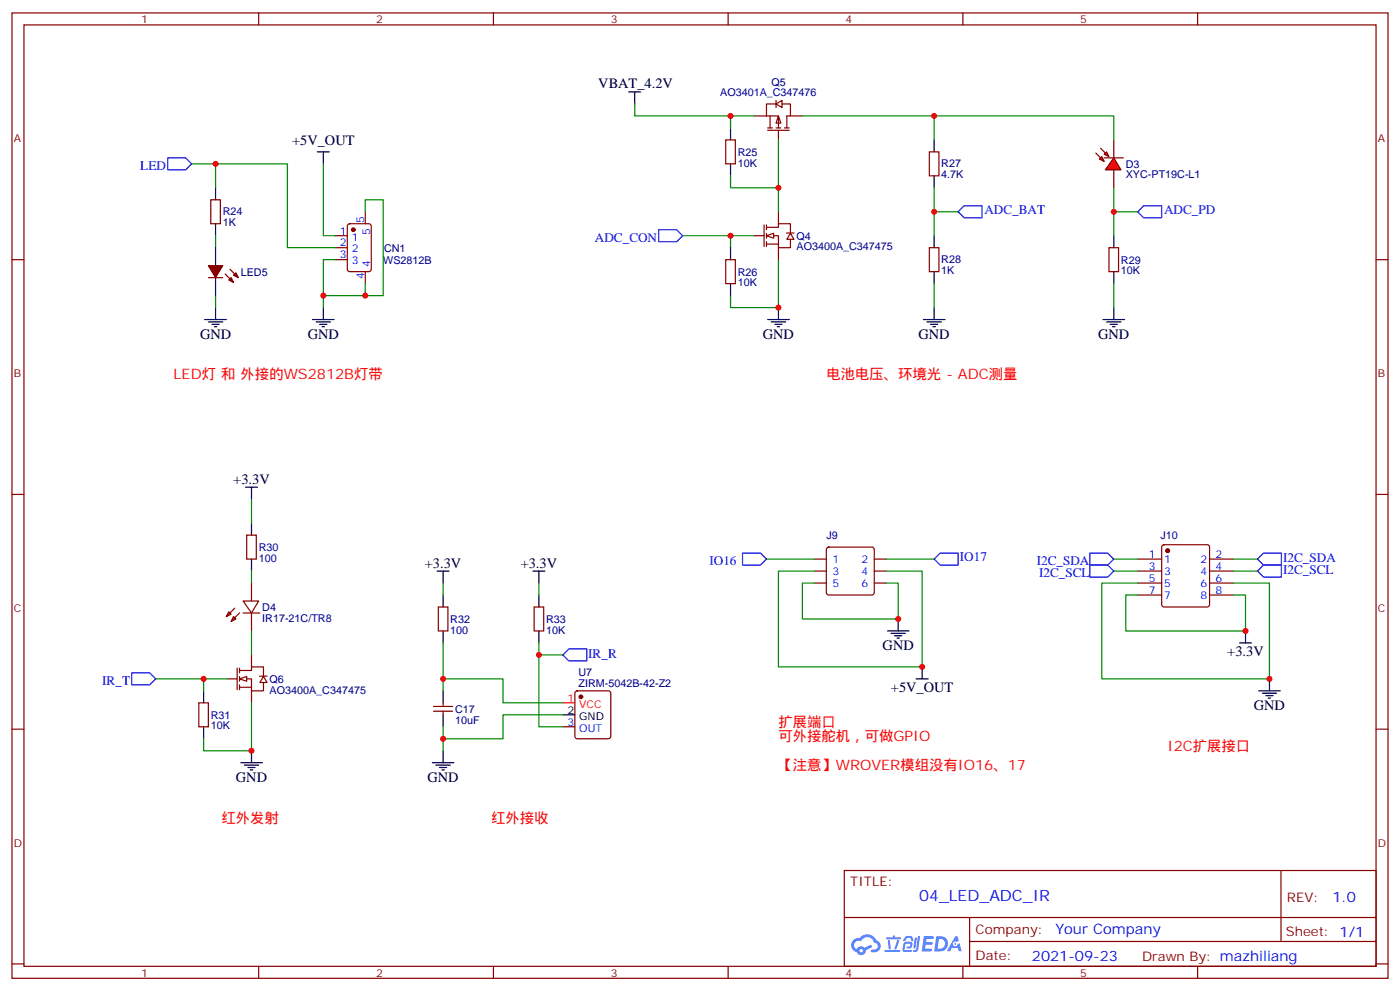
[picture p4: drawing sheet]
<svg xmlns="http://www.w3.org/2000/svg" width="412mm" height="292mm" viewBox="0 0 412 292" stroke-linecap="round" stroke-linejoin="round" font-family="sans-serif">
<g fill="none" stroke="#870000" stroke-width=".35">
<path d="M3.5 3.8h405.4v284.3h-405.4zM7.1 7.3h398.2v277.3h-398.2zM76.2 3.8v3.5M145.3 3.8v3.5M214.5 3.8v3.5M283.6 3.8v3.5M352.8 3.8v3.5M3.5 76.5h3.6M405.3 76.5h3.6M3.5 145.6h3.6M405.3 145.6h3.6M3.5 214.8h3.6"/>
<path d="M405.3 214.8h3.6M248.7 256.4h156.6v28.2h-156.6zM377.3 256.4v20.9M248.7 270.2h156.5M285.6 277.3h119.6M285.6 270.2v14.2M3.5 283.9h3.6M76.2 284.6v3.5M145.3 284.6v3.5M214.5 284.6v3.5M283.6 284.6v3.5M352.8 284.6v3.5"/>
<path d="M405.3 283.9h3.6"/>
</g>
<g fill="#5487ff">
<path d="M272.1 275.7h2.6l.3 .2-.1 .6h-2l-.1 1h1.6l.4 .4-.4 .4h-1.7l-.2 1.1 1.8 .1 .3 .3-.2 .4h-2.9z"/>
<path d="M281.4 275.8h.7l.4 1.3-.7 .3a.74 .74 0 0 0-1.1 .3 .74 .74 0 0 0 .5 1.1 .74 .74 0 0 0 .9-.7l.5-.3 .7 2.4h-.9l-.2-1h-1.9l-.5 1h-.9z"/>
<path d="M269.5 276.2h.6l-.4 2.9a.31 .31 0 0 1-.3 .3 .31 .31 0 0 1-.3-.3z"/>
<path d="M270.4 275.7h.6l-.5 4a.89 .89 0 0 1-.7 .7 .89 .89 0 0 1-.9-.3l1-.5z"/>
<path d="M266.8 275.9l.6-.2 1.2 .1 .5 1.3-.6 .1-.4-.9-1 .1a.95 .95 0 0 1-1 .8l-.1-.2z"/>
<path d="M266.4 277.6l1.8-.2a1.04 1.04 0 0 1 .6 1.1 1.04 1.04 0 0 1-.8 .9h-.7a.29 .29 0 0 1-.3-.4 .29 .29 0 0 1 .3-.2h.7l.2-.8h-1.4l-.4 1.8h1.9a.29 .29 0 0 1 .3 .3 .29 .29 0 0 1-.3 .3h-2l-.4-.3 .2-2.1z"/>
<path d="M260.5 279.8h4.4a.3 .3 0 0 1 .3 .3 .3 .3 0 0 1-.3 .3h-4.3z"/>
<path d="M264.3 276.9h.6l-.5 1.6a1.02 1.02 0 0 1-.7 1.2l-.2-.3z"/>
<path d="M261.5 276.9h.6l.3 2.4-.3 .3-.3-.2z"/>
<path d="M261.1 276.1h1.9l.2-.5h.5l-.1 .5h1.5a.29 .29 0 0 1 .3 .3 .29 .29 0 0 1-.3 .3h-3.9z"/>
<path d="M275.8 275.7l-.6 4.5h1.4a2.27 2.27 0 0 0 2.7-2.3 2.27 2.27 0 0 0-2.7-2.2zM276.6 276.5a1.5 1.5 0 0 1 1.8 1.6 1.5 1.5 0 0 1-1.9 1.3h-.3z"/>
<path d="M251.4 276.9a2.09 2.09 0 0 0 1 3.5 1.37 1.37 0 0 0 1.5 .9 1.37 1.37 0 0 0 1.1-1.4l2-1-.5-.7-1.8 1a1.4 1.4 0 0 0-2.3 .4 1.32 1.32 0 0 1-.6-1.9 1.32 1.32 0 0 1 1.9-.4 2.02 2.02 0 0 1 2-1.3 2.02 2.02 0 0 1 1.8 1.6 1.09 1.09 0 0 1 1.1 1.4 1.09 1.09 0 0 1-1.6 .7 .41 .41 0 0 0-.5 .3 .41 .41 0 0 0 .4 .5 1.89 1.89 0 0 0 2.4-1.2 1.89 1.89 0 0 0-1.2-2.4 2.98 2.98 0 0 0-5-.6l-1 .1zM253.2 280a.52 .52 0 0 1 1 0 .52 .52 0 0 1-1 0z"/>
<circle cx="281.4" cy="278" r=".28"/>
</g>
<g fill="none" stroke="#000" stroke-width=".35">
<path d="M63.5 55.3v3.5M93.5 44.7h3.5M95.2 44.7v3.6M63.5 65.9v3.5M215.2 73v3.5M60.3 94.1h6.4M61.4 94.8h4.2M62.4 95.5h2.2M63.1 96.2h.8M63.5 90.6v3.5M92.1 94.1h6.3M93.1 94.8h4.3"/>
<path d="M94.2 95.5h2.1M94.9 96.2h.7M95.2 90.6v3.5M215.2 83.5v3.6M226.1 94.1h6.4M227.2 94.8h4.2M228.2 95.5h2.2M229 96.2h.7M229.3 90.6v3.5"/>
</g>
<g fill="none" stroke="#870000" stroke-width=".35">
<path d="M62.1 58.8h2.8v7.1h-2.8zM98.8 69.4h3.5M98.8 73h3.5M98.8 76.5h3.5M102.5 66.1l.5-.2h5.7l.6 .4 .1 13-.5 .7h-5.9l-.6-.5-.1-12.9zM107.6 62.4v3.5M213.8 76.5h2.8v7h-2.8zM222.2 69.4h2.9M225.1 66.3v6.3M225.8 69.4h3.5v3.6h3.5v-2.5M225.8 67h3.5v-1.1h3.5v2.8M225.8 66.3v1.4"/>
<path d="M225.8 68.7v1.4M225.8 71.2v1.4M225.8 71.9h3.5M229.3 62.4v3.5M229.3 73v3.5M231.7 68.6h2.2M232.8 68.7l1.1 1.8h-2.1zM107.6 80v3.5"/>
</g>
<path d="M49.4 46.5h5.3l1.7 1.8-1.7 1.7h-5.3z" fill="none" stroke="#00f" stroke-width=".35"/>
<circle cx="104.1" cy="67.7" r=".53" fill="#870000" stroke="#870000" stroke-width=".35"/>
<path d="M56.4 48.3h28.3v24.7h14.1M63.5 48.3v7M95.2 48.3v21.1h3.6M63.5 69.4v3.6M98.8 76.5h-3.6v14.1M107.6 62.4v-3.6h5.3v28.3h-5.3v-3.6M201.1 69.4h21.1M215.2 69.4v3.6M229.3 76.5v14.1h-14.1v-3.5M63.5 87.1v3.5M95.2 87.1h12.4" fill="none" stroke="#008700" stroke-width=".35"/>
<path d="M225.8 69.4l2.1-.7v1.4z" fill="#fff" stroke="#870000" stroke-width=".35"/>
<path d="M194 67.7h5.3l1.8 1.7-1.8 1.8h-5.3zM282.2 62.4l1.8-1.8h5.3v3.5h-5.3zM335.1 62.4l1.8-1.8h5.3v3.5h-5.3zM38.8 198.2h5.3l1.8 1.8-1.8 1.7h-5.3zM165.8 192.9l1.8-1.8h5.3v3.6h-5.3z" fill="none" stroke="#00f" stroke-width=".35"/>
<path d="M229.3 34.1l.7 2.2h-1.4z" fill="#fff" stroke="#870000" stroke-width=".35"/>
<g fill="none" stroke="#870000" stroke-width=".35">
<path d="M222.2 34.1h3.6M225.8 34.1h3.5v3.6M226.1 38.4h6.4M226.1 37.7h1.4M226.8 34.1v3.6M228.6 30.6l1.8-1v2.1zM228.6 30.6h-2.8v3.5M228.6 29.6v2.1M228.6 37.7h1.4M229.3 38.4v2.8M230.4 30.6h2.4v3.5h-1v3.6M231.1 37.7h1.4"/>
<path d="M232.8 34.1h3.6M213.8 41.2h2.8v7.1h-2.8zM273.8 44.7h2.8v7.1h-2.8zM273.8 73h2.8v7h-2.8zM326.7 73h2.8v7h-2.8zM72.7 157.6h2.8v7.1h-2.8zM69.1 179.1l-2.4 2.5M71.6 177h4.6l-2.1 3.6zM74.1 171.7v5.3M67 200h2.8M67.4 180.2l.7 .7-1.4 .7zM68.8 181.6l.7 .7-1.4 .7z"/>
<path d="M69.8 196.8v6.3M70.6 200h3.5v3.5h3.5v-2.5M70.6 197.5h3.5v-1.1h3.5v2.8M70.6 180.6l-2.5 2.4M70.6 196.8v1.4M70.6 199.2v1.5M71.6 180.6h5M74.1 180.6v5.2M74.1 192.9v3.5M76.4 199.2h2.3M77.6 199.2l1.1 1.8h-2.1zM70.6 201.7v1.4"/>
<path d="M70.6 202.4h3.5M74.1 203.5v3.5M165.8 214.1h3.5M169.6 203.7l.4-.2h9.2l.5 .2 .2 .5v12.7l-.2 .5-.5 .2h-9.2l-.5-.2-.2-.5v-12.7z"/>
</g>
<g fill="none" stroke="#000" stroke-width=".35">
<path d="M185.2 27.1h3.5M187 27.1v3.5M215.2 37.7v3.5M215.2 48.3v3.5M275.2 41.2v3.5M275.2 51.8v3.5M275.2 69.4v3.6M328.1 69.4v3.6M272 94.1h6.3M273 94.8h4.3M274.1 95.5h2.1M274.8 96.2h.7"/>
<path d="M275.2 80v3.5M275.2 90.6v3.5M324.9 94.1h6.4M326 94.8h4.2M327 95.5h2.1M327.7 96.2h.7M328.1 80v3.5M328.1 90.6v3.5M74.1 154.1v3.5M74.1 164.7v3.5M165.8 210.5h3.5"/>
</g>
<path d="M187 30.6v3.5h28.2M222.2 34.1h-7v3.6M236.4 34.1h38.8v7.1M275.2 34.1h52.9v7.1M215.2 51.8v3.5h14.1M229.3 41.2v21.2M275.2 55.3v14.1M328.1 55.3v14.1M275.2 62.4h7M328.1 62.4h7M275.2 83.5v7.1M328.1 83.5v7.1" fill="none" stroke="#008700" stroke-width=".35"/>
<circle cx="171.1" cy="205.2" r=".53" fill="#870000" stroke="#870000" stroke-width=".35"/>
<path d="M165.8 207h3.5" fill="none" stroke="#f00" stroke-width=".35"/>
<path d="M70.6 200l2.1-.8v1.5z" fill="#fff" stroke="#870000" stroke-width=".35"/>
<g fill="none" stroke="#000" stroke-width=".35">
<path d="M72.3 143.5h3.5M74.1 143.5v3.5M128.8 168.2h3.5M130.5 168.2v3.5M130.5 175.3v3.5M157 168.2h3.5M158.7 168.2v3.5M158.7 175.3v3.5M130.5 185.8v3.6M158.7 185.8v3.6M261.4 185.8h6.4M262.5 186.5h4.2"/>
<path d="M263.5 187.3h2.1M264.2 188h.7M264.6 182.3v3.5M269.9 200h3.5M271.6 196.4v3.6M365.1 189.4h3.6M366.9 185.8v3.6M373.9 200v3.5M60 203.5v3.5M60 214.1v3.5M130.5 203.5v3.5M130.5 210.5v3.6"/>
<path d="M370.8 203.5h6.3M371.8 204.2h4.3M372.9 204.9h2.1M373.6 205.6h.7M70.9 224.6h6.4M72 225.4h4.2M73 226.1h2.1M73.7 226.8h.7M74.1 221.1v3.5M127.4 224.6h6.3M128.4 225.4h4.2M129.5 226.1h2.1"/>
<path d="M130.2 226.8h.7M130.5 221.1v3.5"/>
</g>
<g fill="none" stroke="#870000" stroke-width=".35">
<path d="M328.1 41.2v5.3M328.1 50v5.3M129.1 178.8h2.8v7h-2.8zM157.3 178.8h2.9v7h-2.9zM239.9 164.7h3.5M239.9 168.2h3.5M239.9 171.7h3.5M243.7 161.4l.4-.3h12.7l.5 .3 .2 .5v12.7l-.2 .5-.5 .2h-12.7l-.5-.3-.2-.4v-12.7zM257.5 164.7h3.6M257.5 168.2h3.6M257.5 171.7h3.6M335.1 164.7h7.1"/>
<path d="M335.1 168.2h7.1M335.1 171.7h7.1M335.1 175.3h7.1M342.4 160.6l.5-.2h12.7l.5 .2 .2 .5v17l-.2 .5-.5 .2h-12.7l-.5-.2-.2-.5v-17zM356.3 164.7h7.1M356.3 168.2h7.1M356.3 171.7h7.1M356.3 175.3h7.1M58.6 207h2.8v7.1h-2.8zM127.7 209.5h5.6M127.7 208.1h5.6M130.5 207v1.1"/>
<path d="M130.5 209.5v1"/>
</g>
<g fill="none" stroke="#008700" stroke-width=".35">
<path d="M74.1 147v7.1M74.1 168.2v3.5M130.5 171.7v3.6M158.7 171.7v3.6M225.8 164.7h14.1M239.9 171.7h-3.5v10.6h28.2v-10.6h-3.5M239.9 168.2h-10.6v28.2h42.3v-28.2h-10.5M261.1 164.7h14.1M328.1 164.7h7M328.1 168.2h7M335.1 175.3h-3.5v10.5h35.3v-10.5h-3.5M335.1 171.7h-10.5v28.3h49.3v-28.3h-10.5"/>
<path d="M363.4 164.7h7M363.4 168.2h7M45.9 200h21.1M60 200v3.5M74.1 185.8v7.1M130.5 200h17.7v7h17.6M130.5 189.4v14.1M158.7 189.4v24.7h7.1M158.7 192.9h7.1M74.1 207v14.1h-14.1v-3.5M130.5 214.1v7M165.8 210.5h-17.6v7.1h-17.7"/>
</g>
<path d="M218.7 162.9h5.3l1.8 1.8-1.8 1.7h-5.3zM275.2 164.7l1.7-1.8h5.3v3.5h-5.3zM321 162.9h5.3l1.8 1.8-1.8 1.7h-5.3zM321 166.4h5.3l1.8 1.8-1.8 1.8h-5.3zM370.4 164.7l1.8-1.8h5.3v3.5h-5.3zM370.4 168.2l1.8-1.8h5.3v3.6h-5.3z" fill="none" stroke="#00f" stroke-width=".35"/>
<circle cx="344" cy="162.2" r=".53" fill="#870000" stroke="#870000" stroke-width=".35"/>
<g fill="#f00" stroke="#870000" stroke-width=".35">
<path d="M323.8 46.8l.8-.7 .7 1.5z"/>
<path d="M325.3 45.4l.7-.7 .7 1.4z"/>
</g>
<g fill="#870000" stroke="#870000" stroke-width=".35">
<path d="M322.8 45.1l1.4 1.4z"/>
<path d="M324.2 43.7l1.4 1.4z"/>
</g>
<g fill="#f00" stroke="#870000" stroke-width=".35">
<path d="M325.3 46.5h5.6z"/>
<path d="M328.1 46.5l2.1 3.5h-4.6z"/>
</g>
<path d="M63.5 73v5.2M63.5 81.8v5.3" fill="none" stroke="#000" stroke-width=".35"/>
<g fill="#870000" stroke="#870000" stroke-width=".35">
<path d="M61.4 78.2h4.2l-2.1 3.6z"/>
<path d="M68.1 81.8l.7 1.4-1.4-.7z"/>
<path d="M68.8 81.1l.7-.7 .7 1.4z"/>
</g>
<path d="M67.7 79.3l2.5 2.5M61.4 81.8h4.2M66.3 80.7l2.5 2.5" fill="none" stroke="#870000" stroke-width=".35"/>
<g fill="#c00">
<circle cx="63.5" cy="48.3" r=".88"/>
<circle cx="95.3" cy="87.1" r=".88"/>
<circle cx="107.6" cy="87.1" r=".88"/>
<circle cx="229.3" cy="90.6" r=".88"/>
<circle cx="215.2" cy="69.4" r=".88"/>
<circle cx="229.3" cy="55.3" r=".88"/>
<circle cx="275.2" cy="62.4" r=".88"/>
<circle cx="215.2" cy="34.1" r=".88"/>
<circle cx="328.1" cy="62.4" r=".88"/>
<circle cx="275.2" cy="34.1" r=".88"/>
<circle cx="60" cy="200" r=".88"/>
<circle cx="74.1" cy="221.1" r=".88"/>
<circle cx="130.5" cy="200" r=".88"/>
<circle cx="130.5" cy="217.6" r=".88"/>
<circle cx="158.8" cy="192.9" r=".88"/>
<circle cx="264.6" cy="182.3" r=".88"/>
<circle cx="271.6" cy="196.4" r=".88"/>
<circle cx="366.9" cy="185.8" r=".88"/>
<circle cx="373.9" cy="200" r=".88"/>
</g>
<text font-size="4.6" fill="#00f" x="270.8" y="265.4">04_LED_ADC_IR</text>
<g font-size="4.2">
<text x="176.2" y="26">VBAT_4.2V</text>
<text x="86" y="42.6">+5V_OUT</text>
<text x="58.9" y="99.8">GND</text>
<text x="90.7" y="99.8">GND</text>
<text x="224.7" y="99.8">GND</text>
<text x="270.6" y="99.8">GND</text>
<text x="323.5" y="99.8">GND</text>
<text x="68.7" y="142.5">+3.3V</text>
<text x="125.2" y="167.2">+3.3V</text>
<text x="153.4" y="167.2">+3.3V</text>
<text x="260" y="191.5">GND</text>
<text x="361.5" y="193.4">+3.3V</text>
<text x="262.4" y="203.9">+5V_OUT</text>
<text x="369.4" y="209.1">GND</text>
<text x="69.5" y="230.3">GND</text>
<text x="125.9" y="230.3">GND</text>
</g>
<g font-size="4.2" fill="#f00">
<text x="51.2" y="111.8">LED灯 和 外接的WS2812B灯带</text>
<text x="243.4" y="111.8">电池电压、环境光 - ADC测量</text>
<text x="229.3" y="214.1">扩展端口</text>
<text x="229.3" y="218.3">可外接舵机，可做GPIO</text>
<text x="344" y="221.1">I2C扩展接口</text>
<text x="229.3" y="226.8">【注意】WROVER模组没有IO16、17</text>
<text x="65.3" y="242.3">红外发射</text>
<text x="144.6" y="242.3">红外接收</text>
</g>
<g font-size="4.2" fill="#00f">
<text x="392.5" y="265.7">1.0</text>
<text x="310.9" y="275.2">Your Company</text>
<text x="304" y="283">2021-09-23</text>
</g>
<g font-size="3.9" fill="#00f">
<text x="41.3" y="50">LED</text>
<text x="290" y="63.1">ADC_BAT</text>
<text x="342.9" y="63.1">ADC_PD</text>
<text x="175.3" y="71.2">ADC_CON</text>
<text x="209" y="166.4">IO16</text>
<text x="282.8" y="165.4">IO17</text>
<text x="305.4" y="166.4">I2C_SDA</text>
<text x="378" y="165.4">I2C_SDA</text>
<text x="306.1" y="170">I2C_SCL</text>
<text x="378" y="168.9">I2C_SCL</text>
<text x="173.3" y="193.7">IR_R</text>
<text x="30.1" y="201.7">IR_T</text>
</g>
<g font-size="3.9" fill="#800">
<text x="250.5" y="261">TITLE:</text>
<text x="379.1" y="265.7">REV:</text>
<text x="287.4" y="275.2">Company:</text>
<text x="378.7" y="275.8">Sheet: 1/1</text>
<text x="287.4" y="282.9">Date:</text>
<text x="336.4" y="282.9">Drawn By: mazhiliang</text>
</g>
<g font-size="3.2" fill="#800">
<text x="41.6" y="6.8">1</text>
<text x="110.8" y="6.8">2</text>
<text x="179.9" y="6.8">3</text>
<text x="249.1" y="6.8">4</text>
<text x="318.2" y="6.8">5</text>
<text x="4.1" y="41.9">A</text>
<text x="405.9" y="41.9">A</text>
<text x="4.1" y="111.1">B</text>
<text x="405.9" y="111.1">B</text>
<text x="4.1" y="180.2">C</text>
<text x="405.9" y="180.2">C</text>
<text x="4.1" y="249.3">D</text>
<text x="405.9" y="249.3">D</text>
<text x="41.6" y="287.6">1</text>
<text x="110.8" y="287.6">2</text>
<text x="179.9" y="287.6">3</text>
<text x="249.1" y="287.6">4</text>
<text x="318.2" y="287.6">5</text>
</g>
<g font-size="3.2" fill="#000080">
<text x="212.1" y="28.2">AO3401A_C347476</text>
<text x="227.3" y="25.3">Q5</text>
<text x="217.3" y="45.9">R25</text>
<text x="217.3" y="49.1">10K</text>
<text x="277.3" y="52.5">4.7K</text>
<text x="277.3" y="49.3">R27</text>
<text x="331.6" y="52.6">XYC-PT19C-L1</text>
<text x="331.6" y="49.4">D3</text>
<text x="65.6" y="63.4">R24</text>
<text x="65.6" y="66.6">1K</text>
<text x="234.6" y="70.6">Q4</text>
<text x="112.9" y="77.7">WS2812B</text>
<text x="113.1" y="74.1">CN1</text>
<text x="234.6" y="73.7">AO3400A_C347475</text>
<text x="277.3" y="77.5">R28</text>
<text x="330.2" y="77.6">R29</text>
<text x="70.9" y="81.2">LED5</text>
<text x="217.3" y="81.2">R26</text>
<text x="277.3" y="80.7">1K</text>
<text x="330.2" y="80.8">10K</text>
<text x="217.3" y="84.3">10K</text>
<text x="243.4" y="158.8">J9</text>
<text x="341.9" y="158.8">J10</text>
<text x="76.2" y="165.5">100</text>
<text x="76.2" y="162.3">R30</text>
<text x="77.3" y="179.9">D4</text>
<text x="77.3" y="183.1">IR17-21C/TR8</text>
<text x="132.6" y="183.4">R32</text>
<text x="160.9" y="183.5">R33</text>
<text x="132.6" y="186.7">100</text>
<text x="160.9" y="186.6">10K</text>
<text x="79.4" y="201.1">Q6</text>
<text x="170.4" y="202.2">ZIRM-5042B-42-Z2</text>
<text x="170.4" y="199.1">U7</text>
<text x="79.4" y="204.3">AO3400A_C347475</text>
<text x="134.1" y="209.9">C17</text>
<text x="62.1" y="214.9">10K</text>
<text x="62.1" y="211.7">R31</text>
<text x="134" y="213.1">10uF</text>
</g>
<g font-size="3.2" fill="#00f">
<text x="107.2" y="65.7" transform="rotate(-90 107.2 65.7)">5</text>
<text x="100.1" y="69.1">1</text>
<text x="103.6" y="70.8">1</text>
<text x="109" y="69.2" transform="rotate(-90 109 69.2)">5</text>
<text x="100.1" y="72.6">2</text>
<text x="100.1" y="76.1">3</text>
<text x="103.6" y="74.4">2</text>
<text x="103.6" y="77.9">3</text>
<text x="107.2" y="82.2" transform="rotate(-90 107.2 82.2)">4</text>
<text x="109" y="78.7" transform="rotate(-90 109 78.7)">4</text>
<text x="245.2" y="165.7">1</text>
<text x="253.7" y="165.7">2</text>
<text x="338.4" y="164.3">1</text>
<text x="338.4" y="167.9">3</text>
<text x="342.9" y="165.7">1</text>
<text x="353.6" y="165.7">2</text>
<text x="358.1" y="164.3">2</text>
<text x="358.1" y="167.9">4</text>
<text x="245.2" y="169.3">3</text>
<text x="245.2" y="172.8">5</text>
<text x="253.7" y="169.3">4</text>
<text x="253.7" y="172.8">6</text>
<text x="338.4" y="171.4">5</text>
<text x="342.9" y="169.3">3</text>
<text x="342.9" y="172.8">5</text>
<text x="353.6" y="169.3">4</text>
<text x="353.6" y="172.8">6</text>
<text x="358.1" y="171.4">6</text>
<text x="338.4" y="174.9">7</text>
<text x="342.9" y="176.3">7</text>
<text x="353.6" y="176.3">8</text>
<text x="358.1" y="174.9">8</text>
<text x="167.1" y="213.7">3</text>
<text x="170.6" y="215.5">OUT</text>
</g>
<g font-size="3.2" fill="#f00">
<text x="167.1" y="206.7">1</text>
<text x="170.6" y="208.4">VCC</text>
</g>
<g font-size="3.2">
<text x="167.1" y="210.2">2</text>
<text x="170.6" y="211.9">GND</text>
</g>
</svg>
